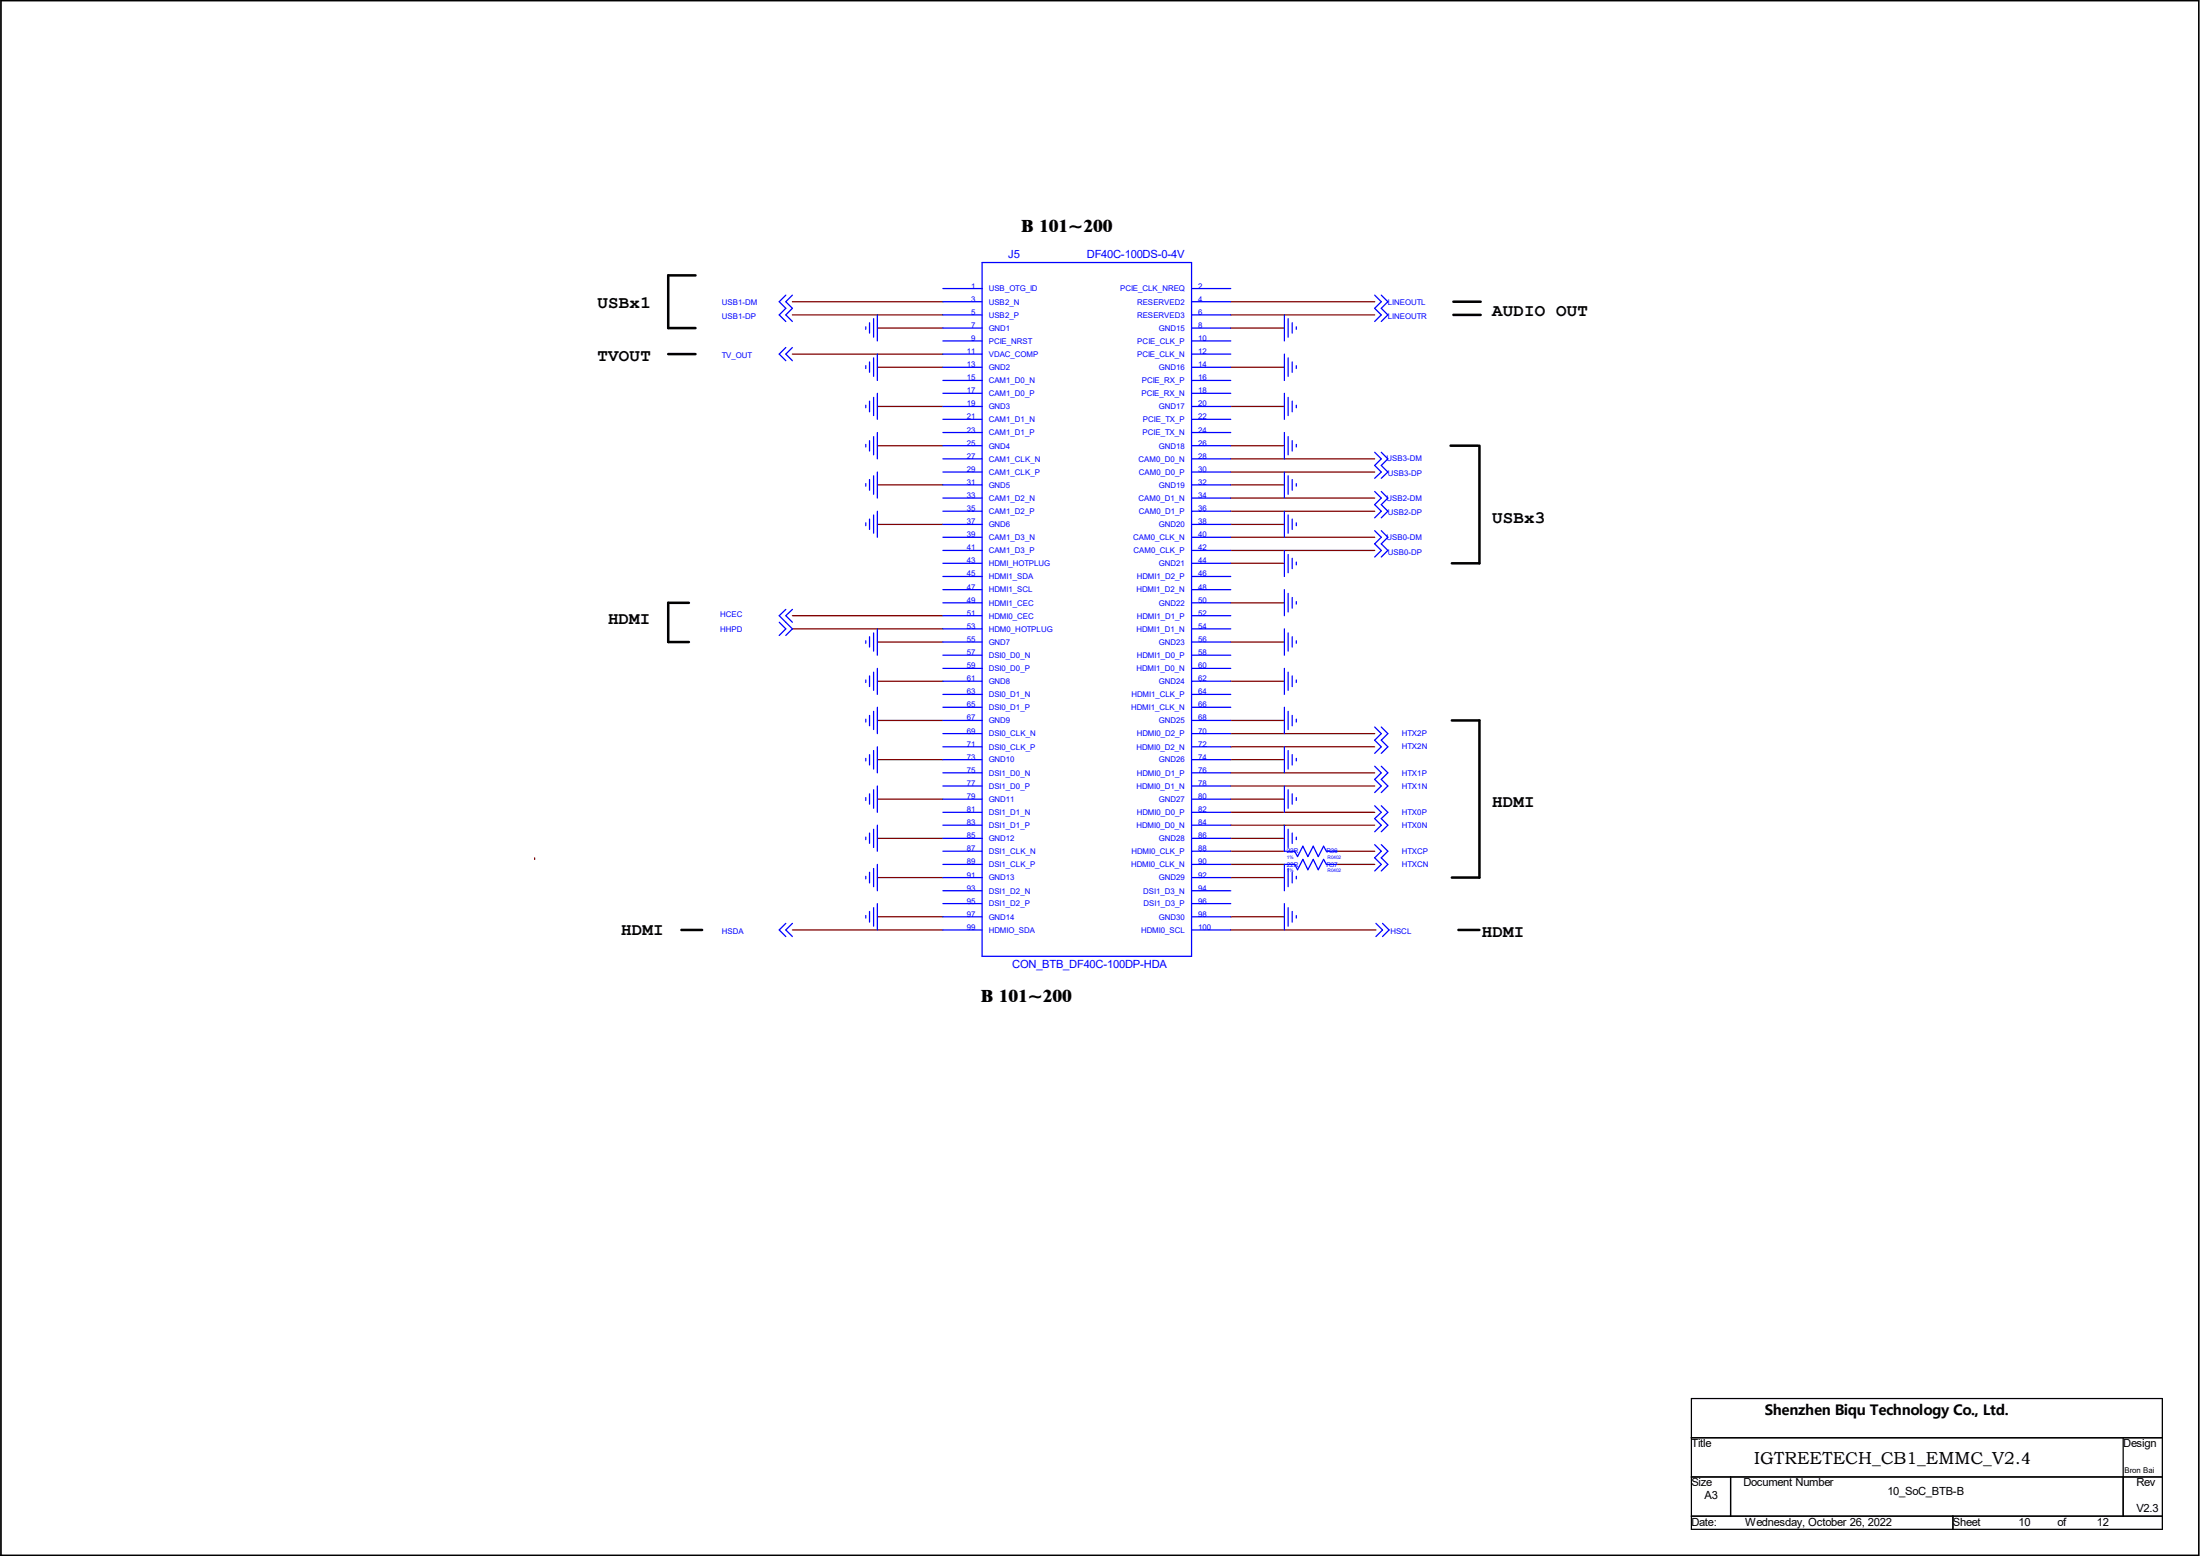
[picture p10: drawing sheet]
<svg xmlns="http://www.w3.org/2000/svg" width="297mm" height="210mm" viewBox="0 0 297 210" stroke-linecap="round" stroke-linejoin="round" font-family="sans-serif">
<g fill="none" stroke="#800000" stroke-width=".17">
<path d="M107 42.5h20.3M107 47.8h20.3M107 40.7h20.3M118.4 54.9h8.9M118.4 49.6h8.9M118.4 44.3h8.9M166.2 54.9h7.2M166.2 49.6h7.2M166.2 44.3h7.2M166.2 42.5h19.4M166.2 40.7h19.4M118.4 65.4h8.9"/>
<path d="M118.4 60.2h8.9M118.4 70.8h8.9M166.2 76h7.2M166.2 65.4h7.2M166.2 60.2h7.2M166.2 70.8h7.2M166.2 69h19.4M166.2 67.2h19.4M166.2 63.7h19.4M166.2 61.9h19.4M166.2 72.5h19.4M166.2 74.3h19.4"/>
<path d="M107 83.1h20.3M107 84.9h20.3M118.4 86.7h8.9M118.4 91.9h8.9M118.4 97.2h8.9M166.2 81.4h7.2M166.2 86.7h7.2M166.2 91.9h7.2M166.2 97.2h7.2M166.2 99h19.4M72.2 115.8v.2M118.4 102.5h8.9"/>
<path d="M118.4 107.9h8.9M118.4 113.2h8.9M118.4 118.4h8.9M166.2 116.7h7.2M166.2 114.9h7.2M166.2 102.5h7.2M166.2 107.9h7.2M166.2 113.2h7.2M166.2 118.4h7.2M166.2 111.4h19.4M166.2 109.6h19.4M166.2 106.1h19.4"/>
<path d="M166.2 104.3h19.4M166.2 100.8h19.4M180.5 116.7h5.1M180.5 114.9h5.1M107 125.5h20.3M118.4 123.7h8.9M166.2 123.7h7.2M166.2 125.5h19.6"/>
</g>
<g fill="none" stroke="#00f" stroke-width=".17">
<path d="M106.1 39.8l-.9 .9 .9 .9-.9 .9 .9 .9M107 39.8l-.9 .9 .9 .9-.9 .9 .9 .9M127.3 38.9h5.3M132.6 35.4h28.3v93.7h-28.3zM160.9 38.9h5.3M185.6 39.8l.9 .9-.9 .9 .9 .9-.9 .9M186.5 39.8l.9 .9-.9 .9 .9 .9-.9 .9M106.1 46.9l-.9 .9 .9 .9M107 46.9l-.9 .9 .9 .9M116.9 44.1v.3M116.9 49.4v.3M116.9 54.7v.3"/>
<path d="M116.9 60v.3M117.4 43.6v1.4M117.4 48.9v1.3M117.4 54.1v1.5M117.4 59.5v1.4M117.9 43v2.5M117.9 48.3v2.5M117.9 53.6v2.5M117.9 58.9v2.5M118.4 42.5v3.5M118.4 47.8v3.6M118.4 53.1v3.5"/>
<path d="M118.4 58.4v3.5M127.3 58.4h5.3M127.3 56.6h5.3M127.3 54.9h5.3M127.3 53.1h5.3M127.3 51.4h5.3M127.3 49.6h5.3M127.3 47.8h5.3M127.3 46h5.3M127.3 44.3h5.3M127.3 42.5h5.3M127.3 40.7h5.3"/>
<path d="M160.9 58.4h5.3M160.9 56.6h5.3M160.9 54.9h5.3M160.9 53.1h5.3M160.9 51.4h5.3M160.9 49.6h5.3M160.9 47.8h5.3M160.9 46h5.3M160.9 44.3h5.3M160.9 42.5h5.3M160.9 40.7h5.3M173.4 42.5v3.5"/>
<path d="M173.4 47.8v3.6M173.4 53.1v3.5M173.4 58.4v3.5M173.9 43v2.5M173.9 48.3v2.5M173.9 53.6v2.5M173.9 58.9v2.5M174.5 43.6v1.4M174.5 48.9v1.3M174.5 54.1v1.5M174.5 59.5v1.4M175 44.1v.3"/>
<path d="M175 49.4v.3M175 54.7v.3M175 60v.3M116.9 65.3v.3M116.9 70.6v.4M117.4 64.7v1.5M117.4 70.1v1.4M117.9 64.2v2.5M117.9 69.5v2.5M118.4 63.7v3.5M118.4 69v3.5M127.3 79.6h5.3"/>
<path d="M127.3 77.8h5.3M127.3 76h5.3M127.3 74.3h5.3M127.3 72.5h5.3M127.3 69h5.3M127.3 67.2h5.3M127.3 65.4h5.3M127.3 63.7h5.3M127.3 61.9h5.3M127.3 60.2h5.3M127.3 70.8h5.3M160.9 79.6h5.3"/>
<path d="M160.9 77.8h5.3M160.9 76h5.3M160.9 74.3h5.3M160.9 72.5h5.3M160.9 69h5.3M160.9 67.2h5.3M160.9 65.4h5.3M160.9 63.7h5.3M160.9 61.9h5.3M160.9 60.2h5.3M160.9 70.8h5.3M173.4 63.7v3.5"/>
<path d="M173.4 69v3.5M173.4 74.3v3.5M173.4 79.6v3.5M173.9 64.2v2.5M173.9 69.5v2.5M173.9 74.8v2.5M174.5 64.7v1.5M174.5 70.1v1.4M174.5 75.4v1.4M175 65.3v.3M175 70.6v.4M175 75.9v.3"/>
<path d="M185.6 61l.9 .9-.9 .9 .9 .9-.9 .9M185.6 66.3l.9 .9-.9 .9 .9 .9-.9 .9M185.6 71.6l.9 .9-.9 .9 .9 .9-.9 .9M186.5 61l.9 .9-.9 .9 .9 .9-.9 .9M186.5 66.3l.9 .9-.9 .9 .9 .9-.9 .9M186.5 71.6l.9 .9-.9 .9 .9 .9-.9 .9M105.2 84l.9 .9-.9 .9M106.1 82.3l-.9 .8 1.8 1.8-.9 .9M107 82.3l-.9 .8 .9 .9M116.9 86.5v.3M116.9 91.8v.3M116.9 97.1v.4"/>
<path d="M117.4 85.9v1.4M117.4 91.2v1.5M117.4 96.6v1.4M117.9 85.4v2.5M117.9 90.7v2.5M117.9 96v2.5M118.4 84.9v3.5M118.4 90.2v3.5M118.4 95.5v3.5M127.3 84.9h5.3M127.3 83.1h5.3M127.3 81.4h5.3"/>
<path d="M127.3 86.7h5.3M127.3 88.4h5.3M127.3 91.9h5.3M127.3 93.7h5.3M127.3 95.5h5.3M127.3 97.2h5.3M127.3 99h5.3M127.3 90.2h5.3M160.9 84.9h5.3M160.9 83.1h5.3M160.9 81.4h5.3M160.9 86.7h5.3"/>
<path d="M160.9 88.4h5.3M160.9 91.9h5.3M160.9 93.7h5.3M160.9 95.5h5.3M160.9 97.2h5.3M160.9 99h5.3M160.9 90.2h5.3M173.4 84.9v3.5M173.4 90.2v3.5M173.4 95.5v3.5M173.9 80.1v2.5M173.9 85.4v2.5"/>
<path d="M173.9 90.7v2.5M173.9 96v2.5M174.5 80.6v1.5M174.5 85.9v1.4M174.5 91.2v1.5M174.5 96.6v1.4M175 81.2v.3M175 86.5v.3M175 91.8v.3M175 97.1v.4M185.6 98.1l.9 .9-.9 .9 .9 .9-.9 .9M186.5 98.1l.9 .9-.9 .9 .9 .9-.9 .9"/>
<path d="M116.9 102.4v.3M116.9 107.7v.3M116.9 113v.3M116.9 118.3v.3M117.4 101.9v1.4M117.4 107.1v1.4M117.4 112.4v1.4M117.4 117.7v1.5M117.9 101.3v2.5M117.9 106.6v2.5M117.9 111.9v2.5M117.9 117.2v2.5"/>
<path d="M118.4 100.8v3.5M118.4 106.1v3.5M118.4 111.4v3.5M118.4 116.7v3.5M127.3 100.8h5.3M127.3 102.5h5.3M127.3 104.3h5.3M127.3 106.1h5.3M127.3 107.9h5.3M127.3 109.6h5.3M127.3 111.4h5.3M127.3 113.2h5.3"/>
<path d="M127.3 114.9h5.3M127.3 116.7h5.3M127.3 118.4h5.3M160.9 100.8h5.3M160.9 102.5h5.3M160.9 104.3h5.3M160.9 106.1h5.3M160.9 107.9h5.3M160.9 109.6h5.3M160.9 111.4h5.3M160.9 113.2h5.3M160.9 114.9h5.3"/>
<path d="M160.9 116.7h5.3M160.9 118.4h5.3M173.4 111.4v3.5h1.4l.4 .7 .7-1.4 .7 1.4 .7-1.4 .7 1.4 .7-1.4 .4 .7h1.4M173.4 100.8v3.5M173.4 106.1v3.5M173.9 101.3v2.5M173.9 106.6v2.5M173.9 111.9v2.5M173.9 117.2v2.5M174.5 101.9v1.4M174.5 107.1v1.4M174.5 112.4v1.4"/>
<path d="M174.5 117.7v1.5M175 102.4v.3M175 107.7v.3M175 113v.3M175 118.3v.3M180.5 116.7h-1.4l-.4-.7-.7 1.4-.7-1.4-.7 1.4-.7-1.4-.7 1.4-.4-.7h-1.4v3.5M185.6 103.4l.9 .9-.9 .9 .9 .9-.9 .9M185.6 108.8l.9 .8-.9 .9 .9 .9-.9 .9M185.6 114l.9 .9-.9 .9 .9 .9-.9 .9M186.5 103.4l.9 .9-.9 .9 .9 .9-.9 .9M186.5 108.8l.9 .8-.9 .9 .9 .9-.9 .9M186.5 114l.9 .9-.9 .9 .9 .9-.9 .9"/>
<path d="M106.1 124.6l-.9 .9 .9 .9M107 124.6l-.9 .9 .9 .9M116.9 123.6v.3M117.4 123v1.5M117.9 122.5v2.5M118.4 122v3.5M127.3 120.2h5.3M127.3 122h5.3M127.3 123.7h5.3M127.3 125.5h5.3M160.9 120.2h5.3M160.9 122h5.3"/>
<path d="M160.9 123.7h5.3M160.9 125.5h5.3M173.4 122v3.5M173.9 122.5v2.5M174.5 123v1.5M175 123.6v.3M185.8 124.6l.8 .9-.8 .9M186.6 124.6l.9 .9-.9 .9"/>
</g>
<path d="M93.9 37.2h-3.7v7.1h3.7M90.2 47.8h3.7M196.2 40.7h3.7M196.2 42.5h3.7M195.8 60.2h3.8M199.7 60.2v15.8h-3.7M93 81.4h-2.8v5.3h2.8M196 97.2h3.7v21.2h-3.7M92 125.5h2.8M196.9 125.5h2.8" fill="none" stroke="#000" stroke-width=".34"/>
<path d="M.1 .1h296.7v209.8h-296.7zM228.3 188.8h63.6v17.6h-63.6zM228.3 194.1h63.6M228.3 199.3h63.6M233.6 199.3v5.3M286.6 194.1v10.5M.1 209.9h.1M228.3 204.6h63.6M263.7 204.6v1.8" fill="none" stroke="#000" stroke-width=".17"/>
<g font-size="2.4">
<text x="137.9" y="31.4">B 101~200</text>
<text x="80.7" y="41.6">USBx1</text>
<text x="201.5" y="42.7">AUDIO OUT</text>
<text x="80.7" y="48.7">TVOUT</text>
<text x="201.5" y="70.6">USBx3</text>
<text x="82.1" y="84.2">HDMI</text>
<text x="201.5" y="108.9">HDMI</text>
<text x="83.9" y="126.2">HDMI</text>
<text x="200.1" y="126.4">HDMI</text>
<text x="132.4" y="135.2">B 101~200</text>
</g>
<text font-size="2.3" x="236.8" y="197.6">IGTREETECH_CB1_EMMC_V2.4</text>
<text font-size="1.9" x="238.3" y="191.1">Shenzhen Biqu Technology Co., Ltd.</text>
<g font-size="1.5" fill="#00f">
<text x="136.1" y="34.9">J5</text>
<text x="146.7" y="34.9">DF40C-100DS-0-4V</text>
<text x="136.7" y="130.6">CON_BTB_DF40C-100DP-HDA</text>
</g>
<g font-size="1.5">
<text x="228.3" y="195.3">Title</text>
<text x="286.6" y="195.3">Design</text>
<text x="228.3" y="200.6">Size</text>
<text x="230.1" y="202.4">A3</text>
<text x="235.4" y="200.6">Document Number</text>
<text x="254.8" y="201.8">10_SoC_BTB-B</text>
<text x="288.4" y="200.6">Rev</text>
<text x="228.3" y="205.9">Date:</text>
<text x="235.6" y="205.9">Wednesday, October 26, 2022</text>
<text x="263.7" y="205.9">Sheet</text>
<text x="272.5" y="205.9">10</text>
<text x="277.8" y="205.9">of</text>
<text x="283.1" y="205.9">12</text>
<text x="288.4" y="204.1">V2.3</text>
</g>
<g font-size="1.1" fill="#00f">
<text x="97.5" y="41.2">USB1-DM</text>
<text x="131.1" y="40.7">3</text>
<text x="131.1" y="38.9">1</text>
<text x="133.5" y="41.1">USB2_N</text>
<text x="133.5" y="39.3">USB_OTG_ID</text>
<text x="151.2" y="39.3">PCIE_CLK_NREQ</text>
<text x="153.5" y="41.1">RESERVED2</text>
<text x="161.8" y="40.7">4</text>
<text x="161.8" y="38.9">2</text>
<text x="187.4" y="41.2">LINEOUTL</text>
<text x="97.5" y="43">USB1-DP</text>
<text x="130.5" y="47.8">11</text>
<text x="131.1" y="46">9</text>
<text x="131.1" y="44.3">7</text>
<text x="131.1" y="42.5">5</text>
<text x="133.5" y="46.4">PCIE_NRST</text>
<text x="133.5" y="44.7">GND1</text>
<text x="133.5" y="42.9">USB2_P</text>
<text x="153.5" y="42.9">RESERVED3</text>
<text x="153.5" y="46.4">PCIE_CLK_P</text>
<text x="156.5" y="44.7">GND15</text>
<text x="161.8" y="47.8">12</text>
<text x="161.8" y="46">10</text>
<text x="161.8" y="44.3">8</text>
<text x="161.8" y="42.5">6</text>
<text x="187.4" y="43">LINEOUTR</text>
<text x="97.5" y="48.3">TV_OUT</text>
<text x="130.5" y="53.1">17</text>
<text x="130.5" y="51.4">15</text>
<text x="130.5" y="49.6">13</text>
<text x="133.5" y="53.5">CAM1_D0_P</text>
<text x="133.5" y="51.7">CAM1_D0_N</text>
<text x="133.5" y="50">GND2</text>
<text x="133.5" y="48.2">VDAC_COMP</text>
<text x="153.5" y="48.2">PCIE_CLK_N</text>
<text x="154.1" y="53.5">PCIE_RX_N</text>
<text x="154.1" y="51.7">PCIE_RX_P</text>
<text x="156.5" y="50">GND16</text>
<text x="161.8" y="53.1">18</text>
<text x="161.8" y="51.4">16</text>
<text x="161.8" y="49.6">14</text>
<text x="130.5" y="58.4">23</text>
<text x="130.5" y="56.6">21</text>
<text x="130.5" y="54.9">19</text>
<text x="133.5" y="58.8">CAM1_D1_P</text>
<text x="133.5" y="57">CAM1_D1_N</text>
<text x="133.5" y="55.2">GND3</text>
<text x="154.3" y="58.8">PCIE_TX_N</text>
<text x="154.3" y="57">PCIE_TX_P</text>
<text x="156.5" y="55.2">GND17</text>
<text x="161.8" y="58.4">24</text>
<text x="161.8" y="56.6">22</text>
<text x="161.8" y="54.9">20</text>
<text x="130.5" y="65.4">31</text>
<text x="130.5" y="63.7">29</text>
<text x="130.5" y="61.9">27</text>
<text x="130.5" y="60.2">25</text>
<text x="133.5" y="65.8">GND5</text>
<text x="133.5" y="64.1">CAM1_CLK_P</text>
<text x="133.5" y="62.3">CAM1_CLK_N</text>
<text x="133.5" y="60.5">GND4</text>
<text x="153.7" y="62.3">CAM0_D0_N</text>
<text x="153.8" y="64.1">CAM0_D0_P</text>
<text x="156.5" y="65.8">GND19</text>
<text x="156.5" y="60.5">GND18</text>
<text x="161.8" y="65.4">32</text>
<text x="161.8" y="63.7">30</text>
<text x="161.8" y="61.9">28</text>
<text x="161.8" y="60.2">26</text>
<text x="187.2" y="62.3">USB3-DM</text>
<text x="187.4" y="64.2">USB3-DP</text>
<text x="130.5" y="69">35</text>
<text x="130.5" y="67.2">33</text>
<text x="130.5" y="70.8">37</text>
<text x="133.5" y="69.4">CAM1_D2_P</text>
<text x="133.5" y="67.6">CAM1_D2_N</text>
<text x="133.5" y="71.2">GND6</text>
<text x="153.7" y="67.6">CAM0_D1_N</text>
<text x="153.8" y="69.4">CAM0_D1_P</text>
<text x="156.5" y="71.2">GND20</text>
<text x="161.8" y="69">36</text>
<text x="161.8" y="67.2">34</text>
<text x="161.8" y="70.8">38</text>
<text x="187.2" y="67.6">USB2-DM</text>
<text x="187.4" y="69.5">USB2-DP</text>
<text x="130.5" y="77.8">45</text>
<text x="130.5" y="76">43</text>
<text x="130.5" y="74.3">41</text>
<text x="130.5" y="72.5">39</text>
<text x="133.5" y="76.4">HDMI_HOTPLUG</text>
<text x="133.5" y="74.7">CAM1_D3_P</text>
<text x="133.5" y="72.9">CAM1_D3_N</text>
<text x="153" y="72.9">CAM0_CLK_N</text>
<text x="153" y="74.7">CAM0_CLK_P</text>
<text x="156.5" y="76.4">GND21</text>
<text x="161.8" y="77.8">46</text>
<text x="161.8" y="76">44</text>
<text x="161.8" y="74.3">42</text>
<text x="161.8" y="72.5">40</text>
<text x="187.2" y="72.9">USB0-DM</text>
<text x="187.4" y="74.8">USB0-DP</text>
<text x="97.2" y="83.3">HCEC</text>
<text x="130.5" y="83.1">51</text>
<text x="130.5" y="81.4">49</text>
<text x="130.5" y="79.6">47</text>
<text x="133.5" y="83.5">HDMI0_CEC</text>
<text x="133.5" y="81.7">HDMI1_CEC</text>
<text x="133.5" y="80">HDMI1_SCL</text>
<text x="133.5" y="78.2">HDMI1_SDA</text>
<text x="153.4" y="80">HDMI1_D2_N</text>
<text x="153.5" y="83.5">HDMI1_D1_P</text>
<text x="153.5" y="78.2">HDMI1_D2_P</text>
<text x="156.5" y="81.7">GND22</text>
<text x="161.8" y="83.1">52</text>
<text x="161.8" y="81.4">50</text>
<text x="161.8" y="79.6">48</text>
<text x="97.2" y="85.3">HHPD</text>
<text x="130.5" y="84.9">53</text>
<text x="130.5" y="86.7">55</text>
<text x="130.5" y="88.4">57</text>
<text x="133.5" y="85.3">HDM0_HOTPLUG</text>
<text x="133.5" y="87">GND7</text>
<text x="133.5" y="88.8">DSI0_D0_N</text>
<text x="153.4" y="85.3">HDMI1_D1_N</text>
<text x="153.5" y="88.8">HDMI1_D0_P</text>
<text x="156.5" y="87">GND23</text>
<text x="161.8" y="84.9">54</text>
<text x="161.8" y="86.7">56</text>
<text x="161.8" y="88.4">58</text>
<text x="130.5" y="91.9">61</text>
<text x="130.5" y="93.7">63</text>
<text x="130.5" y="95.5">65</text>
<text x="130.5" y="90.2">59</text>
<text x="133.5" y="92.3">GND8</text>
<text x="133.5" y="94.1">DSI0_D1_N</text>
<text x="133.5" y="95.8">DSI0_D1_P</text>
<text x="133.5" y="90.6">DSI0_D0_P</text>
<text x="152.7" y="95.8">HDMI1_CLK_N</text>
<text x="152.7" y="94.1">HDMI1_CLK_P</text>
<text x="153.4" y="90.6">HDMI1_D0_N</text>
<text x="156.5" y="92.3">GND24</text>
<text x="161.8" y="90.2">60</text>
<text x="161.8" y="91.9">62</text>
<text x="161.8" y="93.7">64</text>
<text x="161.8" y="95.5">66</text>
<text x="130.5" y="97.2">67</text>
<text x="130.5" y="99">69</text>
<text x="130.5" y="100.8">71</text>
<text x="133.5" y="97.6">GND9</text>
<text x="133.5" y="99.4">DSI0_CLK_N</text>
<text x="133.5" y="101.2">DSI0_CLK_P</text>
<text x="153.4" y="101.2">HDMI0_D2_N</text>
<text x="153.5" y="99.4">HDMI0_D2_P</text>
<text x="156.5" y="97.6">GND25</text>
<text x="161.8" y="97.2">68</text>
<text x="161.8" y="99">70</text>
<text x="161.8" y="100.8">72</text>
<text x="189.3" y="99.4">HTX2P</text>
<text x="189.3" y="101.1">HTX2N</text>
<text x="130.5" y="102.5">73</text>
<text x="130.5" y="104.3">75</text>
<text x="130.5" y="106.1">77</text>
<text x="130.5" y="107.9">79</text>
<text x="133.5" y="102.9">GND10</text>
<text x="133.5" y="104.7">DSI1_D0_N</text>
<text x="133.5" y="106.5">DSI1_D0_P</text>
<text x="153.4" y="106.5">HDMI0_D1_N</text>
<text x="153.5" y="104.7">HDMI0_D1_P</text>
<text x="156.5" y="102.9">GND26</text>
<text x="161.8" y="102.5">74</text>
<text x="161.8" y="104.3">76</text>
<text x="161.8" y="106.1">78</text>
<text x="161.8" y="107.9">80</text>
<text x="189.3" y="104.7">HTX1P</text>
<text x="189.3" y="106.4">HTX1N</text>
<text x="130.5" y="109.6">81</text>
<text x="130.5" y="111.4">83</text>
<text x="130.5" y="113.2">85</text>
<text x="133.5" y="108.2">GND11</text>
<text x="133.5" y="110">DSI1_D1_N</text>
<text x="133.5" y="111.8">DSI1_D1_P</text>
<text x="133.5" y="113.5">GND12</text>
<text x="153.4" y="111.8">HDMI0_D0_N</text>
<text x="153.5" y="110">HDMI0_D0_P</text>
<text x="156.5" y="108.2">GND27</text>
<text x="156.5" y="113.5">GND28</text>
<text x="161.8" y="109.6">82</text>
<text x="161.8" y="111.4">84</text>
<text x="161.8" y="113.2">86</text>
<text x="189.3" y="109.9">HTX0P</text>
<text x="189.3" y="111.7">HTX0N</text>
<text x="130.5" y="114.9">87</text>
<text x="130.5" y="116.7">89</text>
<text x="130.5" y="118.4">91</text>
<text x="133.5" y="115.3">DSI1_CLK_N</text>
<text x="133.5" y="117.1">DSI1_CLK_P</text>
<text x="133.5" y="118.8">GND13</text>
<text x="152.7" y="117.1">HDMI0_CLK_N</text>
<text x="152.7" y="115.3">HDMI0_CLK_P</text>
<text x="156.5" y="118.8">GND29</text>
<text x="161.8" y="114.9">88</text>
<text x="161.8" y="116.7">90</text>
<text x="161.8" y="118.4">92</text>
<text x="189.3" y="117.1">HTXCN</text>
<text x="189.3" y="115.3">HTXCP</text>
<text x="130.5" y="120.2">93</text>
<text x="130.5" y="122">95</text>
<text x="130.5" y="123.7">97</text>
<text x="130.5" y="125.5">99</text>
<text x="133.5" y="120.6">DSI1_D2_N</text>
<text x="133.5" y="122.3">DSI1_D2_P</text>
<text x="133.5" y="124.1">GND14</text>
<text x="133.5" y="125.9">HDMIO_SDA</text>
<text x="154.1" y="125.9">HDMI0_SCL</text>
<text x="154.3" y="120.6">DSI1_D3_N</text>
<text x="154.4" y="122.3">DSI1_D3_P</text>
<text x="156.5" y="124.1">GND30</text>
<text x="161.8" y="120.2">94</text>
<text x="161.8" y="122">96</text>
<text x="161.8" y="123.7">98</text>
<text x="161.8" y="125.5">100</text>
<text x="97.5" y="126">HSDA</text>
<text x="187.7" y="126">HSCL</text>
</g>
<text font-size="1.1" x="286.8" y="198.8">Bron Bai</text>
<g font-size=".9" fill="#00f">
<text x="173.7" y="115.2">22R</text>
<text x="173.7" y="117">22R</text>
<text x="179.1" y="115.2">R36</text>
<text x="179.1" y="117">R37</text>
</g>
<g font-size=".6" fill="#00f">
<text x="173.7" y="115.9">1%</text>
<text x="173.7" y="117.7">1%</text>
<text x="179.2" y="115.9">R0402</text>
<text x="179.2" y="117.7">R0402</text>
</g>
</svg>
